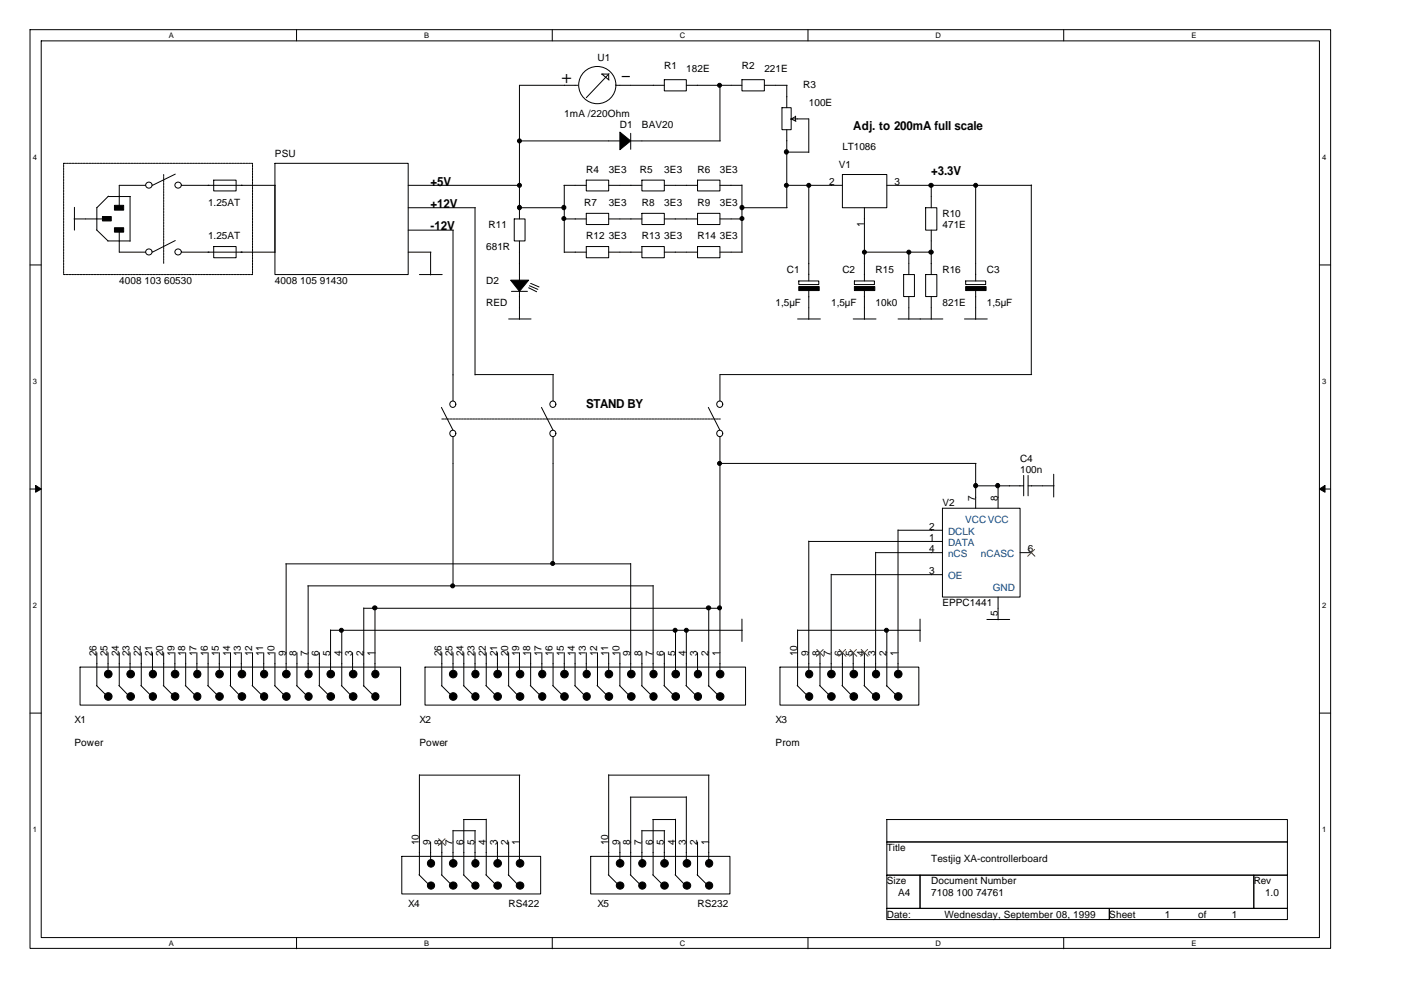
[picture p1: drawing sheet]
<svg xmlns="http://www.w3.org/2000/svg" width="297mm" height="210mm" viewBox="0 0 297 210" stroke-linecap="round" stroke-linejoin="round" font-family="sans-serif">
<g fill="none" stroke="#000" stroke-width=".21">
<path d="M6.3 6.3h275.2v194.4h-275.2zM8.7 8.7h270.4v189.7h-270.4zM62.7 6.3v2.4M116.8 6.3v2.4M122.3 18h-12.4v28.3M127.3 15.7h1.5M127.3 15.7l1.6 1.2M128.8 15.8v1.1M128.9 15.6l-4.9 5.1M130.3 18h10.2M140.5 16.9h4.7v2.3h-4.7zM145.2 18h11.8"/>
<path d="M152.3 18v11.8M157 16.9h4.7v2.3h-4.7zM161.7 18h4.8M166.5 18v4.8M170.9 6.3v2.4M225 6.3v2.4M30.8 39.2h-5.6v4.5M32.2 39.1a.68 .68 0 0 0-1-.5 .68 .68 0 0 0 0 1.1 .68 .68 0 0 0 1-.5M37.1 36.8l-4.8 2.4M38.4 39.1a.68 .68 0 0 0-1.1-.5 .68 .68 0 0 0 0 1.1 .68 .68 0 0 0 1.1-.5M38.4 39.2h19.9M44 39.2h.1"/>
<path d="M45.2 38.1h4.8v2.3h-4.8zM51.1 39.2h.1M58.2 34.6h28.2v23.5h-28.2zM58.2 39.2v14.2M86.4 39.2h23.6M109.8 29.8h21.3M119.3 39.2h4.7M119.4 39.2v14.2M124 38.1h4.8v2.3h-4.8zM128.8 39.2h7M133.4 28.2v3.4M133.4 29.8h19"/>
<path d="M135.8 38.1h4.7v2.3h-4.7zM140.5 39.2h7.1M147.6 38.1h4.7v2.3h-4.7zM152.3 39.2h4.7M157 39.1v14.3M165.4 22.8h2v4.6h-2zM166.4 32.2h4.7M166.5 39.2h11.7M166.5 27.4v16.6M167.3 25.2h3.8v7.1M167.4 25.2l1 .5M168.3 24.6v1"/>
<path d="M168.3 24.7l-1 .5M171.1 39.2v20.3M178.2 36.9h9.4v7.1h-9.4zM187.6 39.2h30.7M197 39.1v4.9M206.4 39.1v20.4M218.2 39.1v40.2M6.3 56.1h2.4M15.7 46.3h6.4M15.7 43.9v4.8M20.4 48.6l2.5 2.4M20.5 43.9v4.8"/>
<path d="M22.8 51h4.7M22.9 41.6h4.7M22.9 41.5l-2.4 2.5M25.2 48.9v4.5h5.6M27.5 41.6v9.5M32.2 53.3a.68 .68 0 0 0-1-.6 .68 .68 0 0 0 0 1.2 .68 .68 0 0 0 1-.6M37.1 50.9l-4.8 2.5M38.4 53.3a.68 .68 0 0 0-1.1-.6 .68 .68 0 0 0 0 1.2 .68 .68 0 0 0 1.1-.6M38.4 53.4h19.8M44 53.4h.1M45.2 52.2h4.8v2.3h-4.8zM51.1 53.4h.1"/>
<path d="M86.4 53.4h4.8M86.4 44h14.2M86.4 48.7h9.5M88.7 58.1h4.9M91.1 53.4v4.8M95.8 48.7v36.2M100.5 44v35.3M108.8 46.3h2.3v4.7h-2.3zM109.9 51v8.4M109.9 44h9.6M112.3 60l1.7 .7M119.4 53.4h4.6"/>
<path d="M119.4 46.3h4.6M124 45.1h4.8v2.4h-4.8zM124 52.2h4.8v2.3h-4.8zM128.8 53.4h7M128.8 46.3h7M135.8 45.1h4.7v2.4h-4.7zM135.8 52.2h4.7v2.3h-4.7zM140.5 53.4h7.1M140.5 46.3h7.1M147.6 45.1h4.7v2.4h-4.7zM147.6 52.2h4.7v2.3h-4.7zM152.3 53.4h4.8"/>
<path d="M152.3 46.3h4.8M157 44h9.5M169 59.5h4.2v.7h-4.2zM180.8 59.5h4.2v.7h-4.2zM182.8 53.4h14.2M182.9 44v15.5M191.2 58.1h2.3v4.7h-2.3zM192.3 53.3v4.8M195.8 44h2.4v4.7h-2.4zM195.8 58.1h2.4v4.7h-2.4zM197 48.7v9.4M204.3 59.5h4.2v.7h-4.2z"/>
<path d="M279.1 56.1h2.4M100.5 79.3h16.6M107.6 67.5h4.8M108.2 61.7h3.4M109.9 61.7v5.9M111.8 60.9l1.7 .8M112 60.5l1.8 .7M117 79.3v5.6M168.7 67.5h4.9M171.1 61.4v6.2M180.5 67.5h4.8M182.9 61.4v6.2"/>
<path d="M190 67.5h9.5M192.3 62.8v4.8M197 62.8v4.8M204 67.5h4.9M206.4 61.4v6.2M218.3 79.3h-66v5.6M93.4 86.2l2.4 4.8M95.8 92.5v31.6M114.6 86.2l2.4 4.8M117 92.5v26.9M149.9 86.2l2.4 4.8M152.3 92.5v50.3"/>
<path d="M152.3 98.1h54.2M206.4 98.1v9.4M6.3 103.5h2.4M60.5 119.3h72.9M60.5 119.3v23.5M133.4 119.2v23.6M171.1 114.5v28.3M171.1 114.6h28.3M185.3 116.9h14.1M185.3 116.9v25.9M190 112.2h9.4M190 112.1v30.7"/>
<path d="M199.4 107.5h16.4v18.8h-16.4zM206.4 102.8h10.2M211.2 102.8v4.7M215.8 116.9h2.4M216.6 100.6v4.3M217.5 100.6v4.3M217.5 102.8h5.5M222.9 100.3v4.9M279.1 103.5h2.4M20.5 138.1v7M22.9 138.1v4.7M25.2 138.1v7"/>
<path d="M27.5 138.1v4.7M29.9 138.1v7M32.3 138.1v4.7M34.6 138.1v7M37 138.1v4.7M39.3 138.1v7M41.7 138.1v4.7M44 138.1v7M46.4 138.1v4.7M48.8 138.1v7M51.1 138.1v4.7M53.4 138.1v7"/>
<path d="M55.8 138.1v4.7M58.2 138.1v7M62.8 138.1v7M65.1 124h73.1M65.2 124v18.8M67.6 138.1v7M69.9 133.3v9.5M69.9 133.4h87.2M72.3 133.4v11.7M74.6 138.1v4.7M77 128.6v16.6M77 128.7h75.3"/>
<path d="M79.3 128.7v14.1M93.5 138.1v7M95.8 138.1v4.7M98.1 138.1v7M100.5 138.1v4.7M102.9 138.1v7M105.2 138.1v4.7M107.6 138.1v7M109.9 138.1v4.7M112.3 138.1v7M114.6 138.1v4.7M117 138.1v7"/>
<path d="M119.4 138.1v4.7M121.7 138.1v7M124 138.1v4.7M126.4 138.1v7M128.8 138.1v4.7M131.1 138.1v7M135.8 138.1v7M138.2 123.9v18.9M140.5 138.1v7M142.9 133.3v9.5M145.2 133.3v11.8M147.6 138.1v4.7"/>
<path d="M149.9 128.6v16.6M157 131v4.7M168.7 133.3v11.8M168.7 133.4h26M173.5 138.1v7M175.9 121.6h23.5M175.9 121.5v21.3M178.2 138.1v7M180.5 138.1v4.7M182.9 138.1v7M187.6 133.3v11.9M194.6 131v4.7"/>
<path d="M208.8 131.1h4.8M211.2 126.3v4.9M6.3 150.9h2.4M16.9 141.2h67.9v8h-67.9zM20.4 145l2.5 2.5M25.1 145l2.4 2.5M29.8 145l2.5 2.5M34.5 145l2.5 2.5M39.2 145l2.5 2.5M43.9 145l2.5 2.5M48.7 145l2.4 2.5M53.3 145l2.5 2.5"/>
<path d="M58.1 145l2.4 2.5M62.7 145l2.5 2.5M67.5 145l2.4 2.5M72.2 145l2.4 2.5M76.9 145l2.4 2.5M89.9 141.2h67.8v8h-67.8zM93.4 145l2.4 2.5M98 145l2.5 2.5M102.8 145l2.4 2.5M107.5 145l2.4 2.5M112.2 145l2.4 2.5M116.9 145l2.5 2.5"/>
<path d="M121.6 145l2.4 2.5M126.3 145l2.5 2.5M131.1 145l2.3 2.5M135.7 145l2.5 2.5M140.5 145l2.4 2.5M145.1 145l2.5 2.5M149.9 145l2.4 2.5M165 141.2h29.4v8h-29.4zM168.7 145l2.4 2.5M173.4 145l2.5 2.5M178.1 145l2.4 2.5M182.8 145l2.5 2.5"/>
<path d="M187.5 145l2.5 2.5M279.1 150.9h2.4M88.7 163.9v21.3M88.7 164h21.3M91.1 178.2v4.6M93.5 178.2v7M95.8 175.7v7.1M95.8 175.8h4.8M98 173.4h4.9M98.1 173.4v11.8M100.5 175.8v7M102.9 173.3v11.9"/>
<path d="M105.2 178.2v4.6M107.6 178.2v7.1M109.9 164v18.8M128.8 163.9v21.3M128.8 164h21.2M131.1 178.2v4.6M133.3 168.7h11.9M133.4 168.7v16.5M135.8 175.7v7.1M135.8 175.8h4.8M138.1 173.4h4.8M138.2 173.4v11.8"/>
<path d="M140.5 175.8v7M142.9 173.3v11.9M145.2 168.6v14.2M147.6 178.2v7.1M149.9 164v18.8M187.6 173.4h84.8v4.8h-84.8zM187.6 178.2h84.8v7h-84.8zM62.7 198.4v2.4M85 181.2h29.4v8h-29.4zM88.6 185.1l2.5 2.5M93.4 185.1l2.4 2.5M98 185.1l2.5 2.5"/>
<path d="M102.8 185.1l2.4 2.5M107.5 185.1l2.4 2.5M116.8 198.4v2.4M125 181.2h29.4v8h-29.4zM128.7 185.1l2.4 2.5M133.3 185.1l2.5 2.5M138.1 185.1l2.4 2.5M142.8 185.1l2.4 2.5M147.5 185.1l2.4 2.5M170.9 198.4v2.4M187.6 185.2h7v7h-7zM187.6 192.2h47.1v2.4h-47.1z"/>
<path d="M194.6 185.2h70.7v7h-70.7zM225 198.4v2.4M234.7 192.2h37.7v2.4h-37.7zM265.3 185.2h7.1v7h-7.1z"/>
<circle cx="126.4" cy="18" r="3.9"/>
<circle cx="95.8" cy="85.5" r=".65"/>
<circle cx="95.8" cy="91.7" r=".65"/>
<circle cx="116.9" cy="85.5" r=".65"/>
<circle cx="116.9" cy="91.7" r=".65"/>
<circle cx="152.3" cy="85.5" r=".65"/>
<circle cx="152.3" cy="91.7" r=".65"/>
</g>
<g fill="#000" stroke="#000" stroke-width=".21">
<path d="M131.1 28l2.3 1.8-2.3 1.9z" fill-rule="evenodd"/>
<path d="M108 59.3h3.8l-1.9 2.4z" fill-rule="evenodd"/>
<path d="M7.5 102.7l1.2 .8-1.2 .7z" fill-rule="evenodd"/>
<path d="M279.1 103.5l1.2-.8v1.5z" fill-rule="evenodd"/>
</g>
<path d="M13.5 34.6h39.9v23.5h-39.9v-23.5M34.6 36.9v18.9M93.5 88.7h58.9" fill="none" stroke="#000" stroke-width=".21" stroke-dasharray=".4 .2"/>
<g fill="#000" stroke="#000" stroke-width=".21">
<path d="M21.7 45.8h1.8v1h-1.8zM24.2 43.4h2v1.1h-2zM24.2 48.2h2v.9h-2zM169 60.6h4.3v.9h-4.3zM180.8 60.6h4.3v.9h-4.3zM204.3 60.6h4.3v.9h-4.3z"/>
<circle cx="152.2" cy="18" r=".42"/>
<circle cx="109.9" cy="29.8" r=".42"/>
<circle cx="109.9" cy="39.2" r=".42"/>
<circle cx="166.3" cy="32.1" r=".45"/>
<circle cx="166.4" cy="39.2" r=".42"/>
<circle cx="171.1" cy="39.2" r=".42"/>
<circle cx="197" cy="39.2" r=".45"/>
<circle cx="206.4" cy="39.2" r=".42"/>
<circle cx="109.9" cy="43.9" r=".45"/>
<circle cx="119.3" cy="43.9" r=".45"/>
<circle cx="119.3" cy="46.2" r=".42"/>
<circle cx="157" cy="43.9" r=".45"/>
<circle cx="157" cy="46.2" r=".42"/>
<circle cx="182.9" cy="53.4" r=".42"/>
<circle cx="192.3" cy="53.4" r=".42"/>
<circle cx="197" cy="53.4" r=".45"/>
<circle cx="152.2" cy="98.1" r=".42"/>
<circle cx="116.9" cy="119.2" r=".42"/>
<circle cx="206.4" cy="102.8" r=".45"/>
<circle cx="211.1" cy="102.8" r=".45"/>
<circle cx="72.2" cy="133.4" r=".42"/>
<circle cx="79.3" cy="128.6" r=".45"/>
<circle cx="95.8" cy="124" r=".42"/>
<circle cx="142.8" cy="133.4" r=".42"/>
<circle cx="145.2" cy="133.4" r=".42"/>
<circle cx="149.9" cy="128.6" r=".45"/>
<circle cx="152.2" cy="128.6" r=".42"/>
<circle cx="187.5" cy="133.4" r=".42"/>
<circle cx="22.9" cy="142.6" r=".8"/>
<circle cx="22.9" cy="147.4" r=".8"/>
<circle cx="27.6" cy="142.6" r=".8"/>
<circle cx="27.6" cy="147.4" r=".8"/>
<circle cx="32.3" cy="142.6" r=".79"/>
<circle cx="32.3" cy="147.4" r=".79"/>
<circle cx="37" cy="142.6" r=".8"/>
<circle cx="37" cy="147.4" r=".8"/>
<circle cx="41.7" cy="142.6" r=".79"/>
<circle cx="41.7" cy="147.4" r=".79"/>
<circle cx="46.4" cy="142.6" r=".8"/>
<circle cx="46.4" cy="147.4" r=".8"/>
<circle cx="51.2" cy="142.6" r=".8"/>
<circle cx="51.2" cy="147.4" r=".8"/>
<circle cx="55.9" cy="142.6" r=".79"/>
<circle cx="55.9" cy="147.4" r=".79"/>
<circle cx="60.6" cy="142.6" r=".8"/>
<circle cx="60.6" cy="147.4" r=".8"/>
<circle cx="65.3" cy="142.6" r=".79"/>
<circle cx="65.3" cy="147.4" r=".79"/>
<circle cx="70" cy="142.6" r=".8"/>
<circle cx="70" cy="147.4" r=".8"/>
<circle cx="74.7" cy="142.6" r=".8"/>
<circle cx="74.7" cy="147.4" r=".8"/>
<circle cx="79.4" cy="142.6" r=".79"/>
<circle cx="79.4" cy="147.4" r=".79"/>
<circle cx="95.9" cy="142.6" r=".8"/>
<circle cx="95.9" cy="147.4" r=".8"/>
<circle cx="100.6" cy="142.6" r=".79"/>
<circle cx="100.6" cy="147.4" r=".79"/>
<circle cx="105.3" cy="142.6" r=".8"/>
<circle cx="105.3" cy="147.4" r=".8"/>
<circle cx="110" cy="142.6" r=".8"/>
<circle cx="110" cy="147.4" r=".8"/>
<circle cx="114.7" cy="142.6" r=".79"/>
<circle cx="114.7" cy="147.4" r=".79"/>
<circle cx="119.4" cy="142.6" r=".8"/>
<circle cx="119.4" cy="147.4" r=".8"/>
<circle cx="124.1" cy="142.6" r=".79"/>
<circle cx="124.1" cy="147.4" r=".79"/>
<circle cx="128.8" cy="142.6" r=".8"/>
<circle cx="128.8" cy="147.4" r=".8"/>
<circle cx="133.6" cy="142.6" r=".8"/>
<circle cx="133.6" cy="147.4" r=".8"/>
<circle cx="138.2" cy="142.6" r=".79"/>
<circle cx="138.2" cy="147.4" r=".79"/>
<circle cx="143" cy="142.6" r=".8"/>
<circle cx="143" cy="147.4" r=".8"/>
<circle cx="147.6" cy="142.6" r=".79"/>
<circle cx="147.6" cy="147.4" r=".79"/>
<circle cx="152.4" cy="142.6" r=".8"/>
<circle cx="152.4" cy="147.4" r=".8"/>
<circle cx="171.2" cy="142.6" r=".79"/>
<circle cx="171.2" cy="147.4" r=".79"/>
<circle cx="175.9" cy="142.6" r=".8"/>
<circle cx="175.9" cy="147.4" r=".8"/>
<circle cx="180.6" cy="142.6" r=".8"/>
<circle cx="180.6" cy="147.4" r=".8"/>
<circle cx="185.3" cy="142.6" r=".79"/>
<circle cx="185.3" cy="147.4" r=".79"/>
<circle cx="190" cy="142.6" r=".8"/>
<circle cx="190" cy="147.4" r=".8"/>
<circle cx="91.2" cy="182.7" r=".79"/>
<circle cx="91.2" cy="187.4" r=".76"/>
<circle cx="95.9" cy="182.7" r=".8"/>
<circle cx="95.9" cy="187.4" r=".79"/>
<circle cx="100.6" cy="182.7" r=".79"/>
<circle cx="100.6" cy="187.4" r=".76"/>
<circle cx="105.3" cy="182.7" r=".8"/>
<circle cx="105.3" cy="187.4" r=".79"/>
<circle cx="110" cy="182.7" r=".8"/>
<circle cx="110" cy="187.4" r=".79"/>
<circle cx="131.2" cy="182.7" r=".8"/>
<circle cx="131.2" cy="187.4" r=".79"/>
<circle cx="135.9" cy="182.7" r=".79"/>
<circle cx="135.9" cy="187.4" r=".76"/>
<circle cx="140.6" cy="182.7" r=".8"/>
<circle cx="140.6" cy="187.4" r=".79"/>
<circle cx="145.3" cy="182.7" r=".8"/>
<circle cx="145.3" cy="187.4" r=".79"/>
<circle cx="150" cy="182.7" r=".79"/>
<circle cx="150" cy="187.4" r=".76"/>
</g>
<path d="M217.5 116.3l1.4 1.4M218.9 116.3l-1.5 1.4M172.8 137.4l1.4 1.5M174.2 137.4l-1.5 1.5M177.5 137.4l1.5 1.5M178.9 137.4l-1.4 1.5M179.8 137.4l1.5 1.5M181.2 137.4l-1.5 1.5M182.2 137.4l1.4 1.5M183.6 137.4l-1.5 1.5M92.8 177.5l1.4 1.4M94.1 177.5l-1.4 1.4" fill="none" stroke="#804000" stroke-width=".21"/>
<g font-size="4.5">
<text x="118.6" y="17.8">+</text>
<text x="131.1" y="17.3">-</text>
</g>
<g font-size="2.6">
<text x="180.5" y="27.5">Adj. to 200mA full scale</text>
<text x="91.1" y="39.3">+5V</text>
<text x="197" y="36.9">+3.3V</text>
<text x="91.1" y="44">+12V</text>
<text x="91.1" y="48.7">-12V</text>
<text x="124" y="86.4">STAND BY</text>
</g>
<g font-size="2.1">
<text x="126.4" y="13">U1</text>
<text x="140.5" y="14.6">R1</text>
<text x="145.2" y="15.3">182E</text>
<text x="157" y="14.6">R2</text>
<text x="161.7" y="15.3">221E</text>
<text x="169.9" y="18.6">R3</text>
<text x="171.1" y="22.4">100E</text>
<text x="119.4" y="24.7">1mA /220Ohm</text>
<text x="131.1" y="27.1">D1</text>
<text x="135.8" y="27.1">BAV20</text>
<text x="58.2" y="33.2">PSU</text>
<text x="177.5" y="35.6">V1</text>
<text x="178.2" y="31.8">LT1086</text>
<text x="124" y="36.5">R4</text>
<text x="128.8" y="36.5">3E3</text>
<text x="135.4" y="36.5">R5</text>
<text x="140.5" y="36.5">3E3</text>
<text x="147.6" y="36.5">R6</text>
<text x="152.3" y="36.5">3E3</text>
<text x="175.4" y="39.1">2</text>
<text x="189.2" y="39.1">3</text>
<text x="44" y="43.5">1.25AT</text>
<text x="123.6" y="43.5">R7</text>
<text x="128.8" y="43.5">3E3</text>
<text x="135.8" y="43.5">R8</text>
<text x="140.5" y="43.5">3E3</text>
<text x="147.6" y="43.5">R9</text>
<text x="152.3" y="43.5">3E3</text>
<text x="182.8" y="47.9" transform="rotate(-90 182.8 47.9)">1</text>
<text x="199.4" y="45.9">R10</text>
<text x="44" y="50.6">1.25AT</text>
<text x="102.9" y="52.9">681R</text>
<text x="103.4" y="48.3">R11</text>
<text x="124" y="50.6">R12</text>
<text x="128.8" y="50.6">3E3</text>
<text x="135.8" y="50.6">R13</text>
<text x="140.5" y="50.6">3E3</text>
<text x="147.6" y="50.6">R14</text>
<text x="152.3" y="50.6">3E3</text>
<text x="199.4" y="48.3">471E</text>
<text x="166.5" y="57.7">C1</text>
<text x="178.2" y="57.7">C2</text>
<text x="185.3" y="57.7">R15</text>
<text x="199.4" y="57.7">R16</text>
<text x="208.8" y="57.7">C3</text>
<text x="25.2" y="60">4008 103 60530</text>
<text x="58.2" y="60">4008 105 91430</text>
<text x="102.9" y="60">D2</text>
<text x="102.9" y="64.7">RED</text>
<text x="164.1" y="64.7">1,5µF</text>
<text x="175.9" y="64.7">1,5µF</text>
<text x="185.3" y="64.7">10k0</text>
<text x="199.4" y="64.7">821E</text>
<text x="208.8" y="64.7">1,5µF</text>
<text x="215.8" y="97.7">C4</text>
<text x="215.8" y="100">100n</text>
<text x="199.4" y="107.1">V2</text>
<text x="206.3" y="105.9" transform="rotate(-90 206.3 105.9)">7</text>
<text x="211.1" y="105.9" transform="rotate(-90 211.1 105.9)">8</text>
<text x="196.6" y="112.1">2</text>
<text x="196.6" y="114.5">1</text>
<text x="196.6" y="116.9">4</text>
<text x="217.4" y="116.9">6</text>
<text x="196.6" y="121.5">3</text>
<text x="199.4" y="128.3">EPPC1441</text>
<text x="211.1" y="130.3" transform="rotate(-90 211.1 130.3)">5</text>
<text x="20.4" y="138.9" transform="rotate(-90 20.4 138.9)">26</text>
<text x="22.8" y="138.9" transform="rotate(-90 22.8 138.9)">25</text>
<text x="25.1" y="138.9" transform="rotate(-90 25.1 138.9)">24</text>
<text x="27.4" y="138.9" transform="rotate(-90 27.4 138.9)">23</text>
<text x="29.8" y="138.9" transform="rotate(-90 29.8 138.9)">22</text>
<text x="32.2" y="138.9" transform="rotate(-90 32.2 138.9)">21</text>
<text x="34.5" y="138.9" transform="rotate(-90 34.5 138.9)">20</text>
<text x="36.9" y="138.9" transform="rotate(-90 36.9 138.9)">19</text>
<text x="39.2" y="138.9" transform="rotate(-90 39.2 138.9)">18</text>
<text x="41.6" y="138.9" transform="rotate(-90 41.6 138.9)">17</text>
<text x="43.9" y="138.9" transform="rotate(-90 43.9 138.9)">16</text>
<text x="46.3" y="138.9" transform="rotate(-90 46.3 138.9)">15</text>
<text x="48.7" y="138.9" transform="rotate(-90 48.7 138.9)">14</text>
<text x="51" y="138.9" transform="rotate(-90 51 138.9)">13</text>
<text x="53.3" y="138.9" transform="rotate(-90 53.3 138.9)">12</text>
<text x="55.7" y="138.9" transform="rotate(-90 55.7 138.9)">11</text>
<text x="58.1" y="138.9" transform="rotate(-90 58.1 138.9)">10</text>
<text x="60.5" y="138.9" transform="rotate(-90 60.5 138.9)">9</text>
<text x="62.7" y="138.9" transform="rotate(-90 62.7 138.9)">8</text>
<text x="65.1" y="138.9" transform="rotate(-90 65.1 138.9)">7</text>
<text x="67.5" y="138.9" transform="rotate(-90 67.5 138.9)">6</text>
<text x="69.8" y="138.9" transform="rotate(-90 69.8 138.9)">5</text>
<text x="72.2" y="138.9" transform="rotate(-90 72.2 138.9)">4</text>
<text x="74.5" y="138.9" transform="rotate(-90 74.5 138.9)">3</text>
<text x="76.9" y="138.9" transform="rotate(-90 76.9 138.9)">2</text>
<text x="79.2" y="138.9" transform="rotate(-90 79.2 138.9)">1</text>
<text x="93.4" y="138.9" transform="rotate(-90 93.4 138.9)">26</text>
<text x="95.8" y="138.9" transform="rotate(-90 95.8 138.9)">25</text>
<text x="98" y="138.9" transform="rotate(-90 98 138.9)">24</text>
<text x="100.4" y="138.9" transform="rotate(-90 100.4 138.9)">23</text>
<text x="102.8" y="138.9" transform="rotate(-90 102.8 138.9)">22</text>
<text x="105.2" y="138.9" transform="rotate(-90 105.2 138.9)">21</text>
<text x="107.5" y="138.9" transform="rotate(-90 107.5 138.9)">20</text>
<text x="109.8" y="138.9" transform="rotate(-90 109.8 138.9)">19</text>
<text x="112.2" y="138.9" transform="rotate(-90 112.2 138.9)">18</text>
<text x="114.6" y="138.9" transform="rotate(-90 114.6 138.9)">17</text>
<text x="116.9" y="138.9" transform="rotate(-90 116.9 138.9)">16</text>
<text x="119.3" y="138.9" transform="rotate(-90 119.3 138.9)">15</text>
<text x="121.6" y="138.9" transform="rotate(-90 121.6 138.9)">14</text>
<text x="124" y="138.9" transform="rotate(-90 124 138.9)">13</text>
<text x="126.3" y="138.9" transform="rotate(-90 126.3 138.9)">12</text>
<text x="128.7" y="138.9" transform="rotate(-90 128.7 138.9)">11</text>
<text x="131.1" y="138.9" transform="rotate(-90 131.1 138.9)">10</text>
<text x="133.3" y="138.9" transform="rotate(-90 133.3 138.9)">9</text>
<text x="135.7" y="138.9" transform="rotate(-90 135.7 138.9)">8</text>
<text x="138.1" y="138.9" transform="rotate(-90 138.1 138.9)">7</text>
<text x="140.5" y="138.9" transform="rotate(-90 140.5 138.9)">6</text>
<text x="142.8" y="138.9" transform="rotate(-90 142.8 138.9)">5</text>
<text x="145.1" y="138.9" transform="rotate(-90 145.1 138.9)">4</text>
<text x="147.5" y="138.9" transform="rotate(-90 147.5 138.9)">3</text>
<text x="149.9" y="138.9" transform="rotate(-90 149.9 138.9)">2</text>
<text x="152.2" y="138.9" transform="rotate(-90 152.2 138.9)">1</text>
<text x="168.7" y="138.9" transform="rotate(-90 168.7 138.9)">10</text>
<text x="171" y="138.9" transform="rotate(-90 171 138.9)">9</text>
<text x="173.4" y="138.9" transform="rotate(-90 173.4 138.9)">8</text>
<text x="175.8" y="138.9" transform="rotate(-90 175.8 138.9)">7</text>
<text x="178.1" y="138.9" transform="rotate(-90 178.1 138.9)">6</text>
<text x="180.4" y="138.9" transform="rotate(-90 180.4 138.9)">5</text>
<text x="182.8" y="138.9" transform="rotate(-90 182.8 138.9)">4</text>
<text x="185.2" y="138.9" transform="rotate(-90 185.2 138.9)">3</text>
<text x="187.5" y="138.9" transform="rotate(-90 187.5 138.9)">2</text>
<text x="189.9" y="138.9" transform="rotate(-90 189.9 138.9)">1</text>
<text x="15.7" y="153">X1</text>
<text x="88.7" y="153">X2</text>
<text x="164.1" y="153">X3</text>
<text x="15.7" y="157.9">Power</text>
<text x="88.7" y="157.9">Power</text>
<text x="164.1" y="157.9">Prom</text>
<text x="88.6" y="178.8" transform="rotate(-90 88.6 178.8)">10</text>
<text x="91" y="178.8" transform="rotate(-90 91 178.8)">9</text>
<text x="93.4" y="178.8" transform="rotate(-90 93.4 178.8)">8</text>
<text x="95.8" y="178.8" transform="rotate(-90 95.8 178.8)">7</text>
<text x="98" y="178.8" transform="rotate(-90 98 178.8)">6</text>
<text x="100.4" y="178.8" transform="rotate(-90 100.4 178.8)">5</text>
<text x="102.8" y="178.8" transform="rotate(-90 102.8 178.8)">4</text>
<text x="105.2" y="178.8" transform="rotate(-90 105.2 178.8)">3</text>
<text x="107.5" y="178.8" transform="rotate(-90 107.5 178.8)">2</text>
<text x="109.8" y="178.8" transform="rotate(-90 109.8 178.8)">1</text>
<text x="128.7" y="178.8" transform="rotate(-90 128.7 178.8)">10</text>
<text x="131.1" y="178.8" transform="rotate(-90 131.1 178.8)">9</text>
<text x="133.3" y="178.8" transform="rotate(-90 133.3 178.8)">8</text>
<text x="135.7" y="178.8" transform="rotate(-90 135.7 178.8)">7</text>
<text x="138.1" y="178.8" transform="rotate(-90 138.1 178.8)">6</text>
<text x="140.5" y="178.8" transform="rotate(-90 140.5 178.8)">5</text>
<text x="142.8" y="178.8" transform="rotate(-90 142.8 178.8)">4</text>
<text x="145.1" y="178.8" transform="rotate(-90 145.1 178.8)">3</text>
<text x="147.5" y="178.8" transform="rotate(-90 147.5 178.8)">2</text>
<text x="149.9" y="178.8" transform="rotate(-90 149.9 178.8)">1</text>
<text x="187.6" y="180.1">Title</text>
<text x="197" y="182.4">Testjig XA-controllerboard</text>
<text x="86.4" y="191.9">X4</text>
<text x="107.6" y="191.9">RS422</text>
<text x="126.4" y="191.9">X5</text>
<text x="147.6" y="191.9">RS232</text>
<text x="187.6" y="187.1">Size</text>
<text x="190" y="189.5">A4</text>
<text x="197" y="189.5">7108 100 74761</text>
<text x="197" y="187.1">Document Number</text>
<text x="265.3" y="187.1">Rev</text>
<text x="267.6" y="189.5">1.0</text>
<text x="187.6" y="194.2">Date:</text>
<text x="199.8" y="194.2">Wednesday, September 08, 1999</text>
<text x="234.7" y="194.2">Sheet</text>
<text x="246.5" y="194.2">1</text>
<text x="253.5" y="194.2">of</text>
<text x="260.6" y="194.2">1</text>
</g>
<g font-size="2.1" fill="#004080">
<text x="200.6" y="113.2">DCLK</text>
<text x="204.2" y="110.7">VCCVCC</text>
<text x="200.6" y="115.6">DATA</text>
<text x="200.6" y="118">nCS</text>
<text x="207.5" y="118">nCASC</text>
<text x="200.6" y="122.6">OE</text>
<text x="210.1" y="125.2">GND</text>
</g>
<g font-size="1.6">
<text x="35.7" y="8.1">A</text>
<text x="89.7" y="8.1">B</text>
<text x="143.8" y="8.1">C</text>
<text x="198" y="8.1">D</text>
<text x="252.1" y="8.1">E</text>
<text x="6.9" y="33.9">4</text>
<text x="279.7" y="33.9">4</text>
<text x="6.9" y="81.3">3</text>
<text x="279.7" y="81.3">3</text>
<text x="6.9" y="128.7">2</text>
<text x="279.7" y="128.7">2</text>
<text x="6.9" y="176.1">1</text>
<text x="279.7" y="176.1">1</text>
<text x="35.7" y="200.2">A</text>
<text x="89.7" y="200.2">B</text>
<text x="143.8" y="200.2">C</text>
<text x="198" y="200.2">D</text>
<text x="252.1" y="200.2">E</text>
</g>
</svg>
